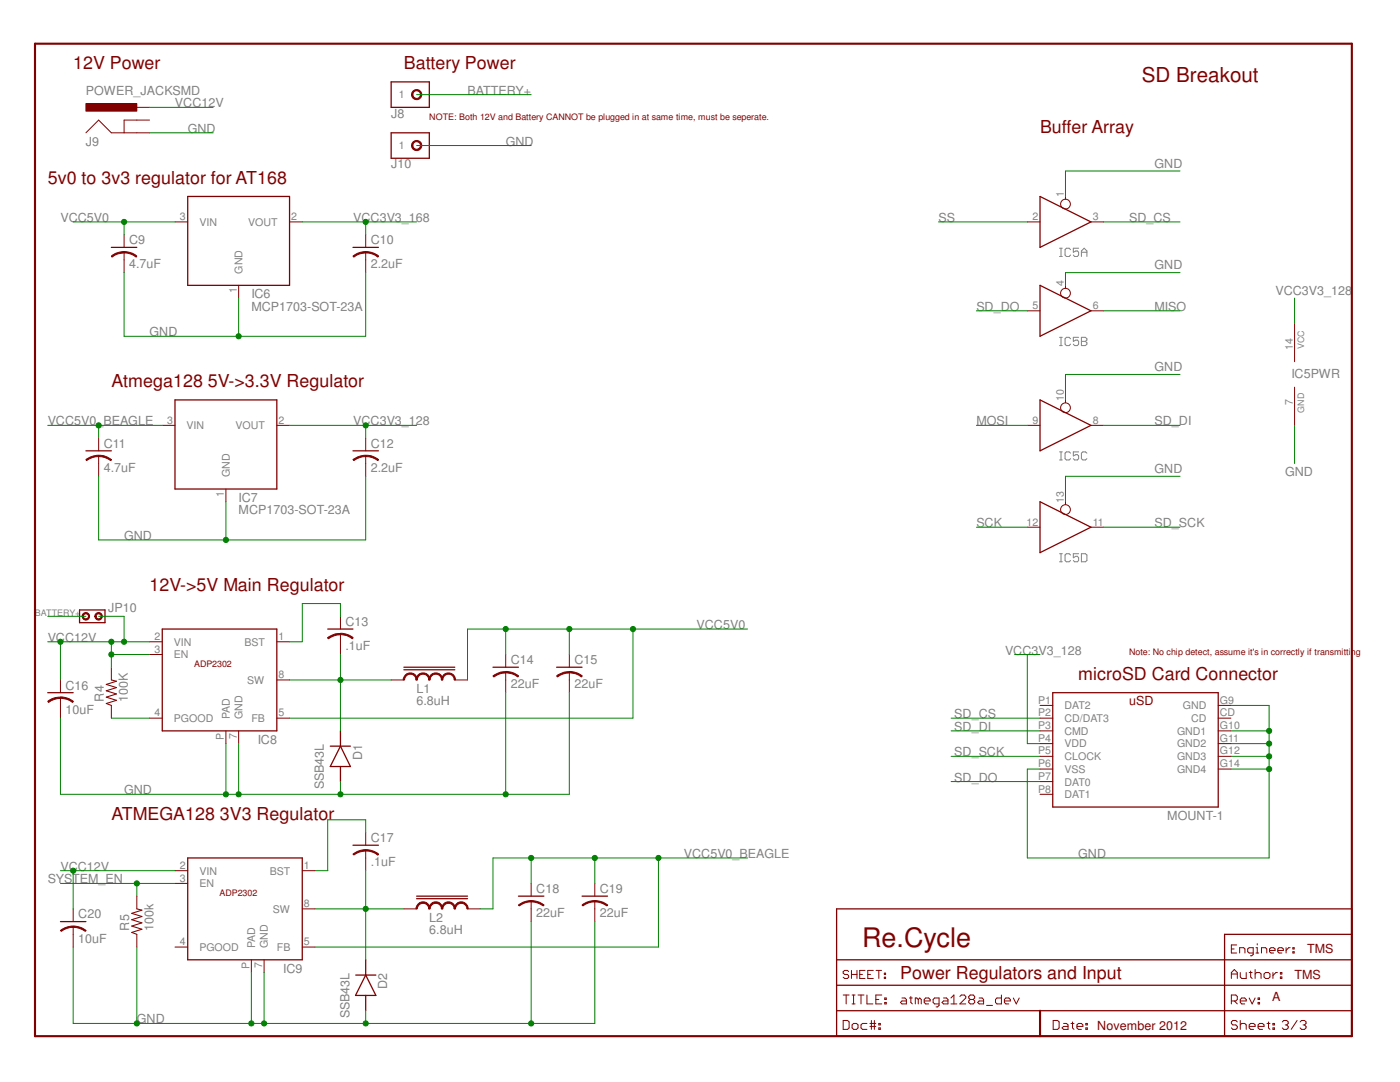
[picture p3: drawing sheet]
<svg xmlns="http://www.w3.org/2000/svg" width="279mm" height="216mm" viewBox="0 0 279 216" stroke-linecap="round" stroke-linejoin="round" font-family="sans-serif">
<g fill="none" stroke="#808080" stroke-width=".2">
<path d="M211.5 51.2h.5M211.5 49.5h.5M211.8 49.5v1.7M213.7 49.8l-.3-.3h-.6l-.2 .3v1.1l.2 .3h.6l.3-.3M215.3 49.5h-1.1v.8l.5-.2h.3l.3 .2v.6l-.3 .3h-.5l-.3-.3M215.8 51.2v-1.1l.6-.6 .5 .6v1.1M215.8 50.3h1.1M211.5 69h.5M211.5 67.3h.5M211.8 67.3v1.7M213.7 67.6l-.3-.3h-.6l-.2 .3v1.1l.2 .3h.6l.3-.3M215.3 67.3h-1.1v.8l.5-.2h.3l.3 .2v.6l-.3 .3h-.5l-.3-.3"/>
<path d="M215.8 67.3h.8l.3 .3v.3l-.3 .2 .3 .3v.3l-.3 .3h-.8zM215.8 68.1h.8M211.5 91.8h.5M211.5 90.2h.5M211.8 90.2v1.6M213.7 90.4l-.3-.2h-.6l-.2 .2v1.1l.2 .3h.6l.3-.3M215.3 90.2h-1.1v.8l.5-.3h.3l.3 .3v.5l-.3 .3h-.5l-.3-.3M216.9 90.4l-.3-.2h-.5l-.3 .2v1.1l.3 .3h.5l.3-.3M211.5 112.1h.5M211.5 110.5h.5M211.8 110.5v1.6M213.7 110.7l-.3-.2h-.6l-.2 .2v1.1l.2 .3h.6l.3-.3"/>
<path d="M215.3 110.5h-1.1v.8l.5-.3h.3l.3 .3v.5l-.3 .3h-.5l-.3-.3M215.8 110.5h.8l.3 .2v1.1l-.3 .3h-.8z"/>
</g>
<path d="M17.1 20.7h10.2v1.5h-10.2z" fill-rule="evenodd" fill="#800000"/>
<g fill="none" stroke="#800000" stroke-width=".2">
<path d="M17.1 20.7h10.2v1.5h-10.2zM17.1 26.5l2.6-2.5 2.5 2.5h7.6M27.3 21.4h2.5M29.8 24h-5v2.5M29.8 128.1h2.6M29.8 130.6h2.6M55.2 128.1h2.6M55.2 135.7h2.6M29.8 143.3h2.6M45.1 145.8v2.6M47.6 145.8v2.6M55.2 143.3h2.6"/>
<path d="M27.3 178.8v2.6M34.9 173.7h2.6M34.9 176.3h2.6M60.3 173.7h2.6M73 169.7v1.5M27.3 186.4v2.6M34.9 189h2.6M50.2 191.5v2.6M52.7 191.5v2.6M60.3 189h2.6M60.3 181.4h2.6M168.3 198.5h1.2"/>
<path d="M168.9 198.5v1.8M169.4 193.9l-.3-.3h-.5l-.3 .3v.3l.3 .2h.5l.3 .3v.3l-.3 .2h-.5l-.3-.2M169.9 194.4h1.1M169.9 193.6v1.6M170.1 198.5h.5M170.3 198.5v1.8M171 193.6v1.6M171.2 198.5h1.2M171.6 194.4h.5M171.8 198.5v1.8M172.6 193.6h-1v1.6h1M173 198.5v1.8h1.2"/>
<path d="M173.2 194.4h.5M174.3 193.6h-1.1v1.6h1.1M174.8 199.4h.6M174.8 193.6h1.1M175.4 193.6v1.6M176 198.5h-1.2v1.8h1.2M176.5 195h.2v.2h-.2zM176.5 194.2h.2v.2h-.2zM176.6 199.1h.3v.3h-.3zM180 199.1h.6l.3 .3v.9h-.9l-.3-.3 .3-.3h.9M181.5 199.1h.6M181.8 198.8v1.2l.3 .3"/>
<path d="M183.3 199.4l-.3-.3h-.3v1.2M183.3 199.4v.9M183.3 199.4l.3-.3 .3 .3v.9M184.4 199.7h1.2v-.3l-.3-.3h-.6l-.3 .3v.6l.3 .3h.6M188.3 199.1h.6l.3 .3v.9h-.9l-.3-.3 .3-.3h.9M189.8 199.1l.6-.6v1.8M191.6 198.8l.3-.3h.5l.3 .3v.3l-1.1 1.2h1.1M193.6 199.4l-.3-.3v-.3l.3-.3h.6l.3 .3v.3l-.3 .3M193.6 199.4l-.3 .3v.3l.3 .3h.6l.3-.3v-.3l-.3-.3M193.6 199.4h.6M195.4 199.1h.6l.3 .3v.9h-.9l-.3-.3 .3-.3h.9M199.9 198.5v1.8h-.9l-.3-.3v-.6l.3-.3h.9"/>
<path d="M200.4 199.7h1.2v-.3l-.3-.3h-.6l-.3 .3v.6l.3 .3h.6M202.2 199.1l.6 1.2 .6-1.2M245.7 195.2v-1.1l.6-.6 .6 .6v1.1M245.7 199.7h.9l.3-.3v-.6l-.3-.3h-.9v1.8M245.7 194.4h1.2M245.7 189.4h.6M246.3 199.7l.6 .6M246.8 188.6h-1.1v1.6h1.1M247.4 190.2v-1.1h.8l.3 .3v.8M247.5 194.1v.8l.3 .3h.9v-1.1M247.5 199.7h1.2v-.3l-.3-.3h-.6l-.3 .3v.6l.3 .3h.6M249.3 199.1l.6 1.2 .6-1.2"/>
<path d="M249.3 194.1h.6M249.6 193.8v1.1l.3 .3M250.1 190.2h-.8l-.3-.3v-.5l.3-.3h.8v1.4l-.3 .2h-.2M250.5 193.5v1.7M250.5 194.4l.3-.3h.6l.3 .3v.8M250.7 190.2h.5M250.7 189.1h.2v1.1M250.9 188.3v.3M251.1 199.1h.3v.3h-.3zM251.8 190.2v-1.1h.8l.2 .3v.8M252.6 194.1h.6l.2 .3v.5l-.2 .3h-.6l-.3-.3v-.5zM253.4 189.7h1.1v-.3l-.3-.3h-.5l-.3 .3v.5l.3 .3h.5"/>
<path d="M254 194.1v1.1M254.9 194.1h-.3l-.6 .5M255 189.7h1.1v-.3l-.3-.3h-.5l-.3 .3v.5l.3 .3h.5M255.5 194.1h.3v.3h-.3zM255.5 194.9h.3v.3h-.3zM256.7 189.1v1.1M257.5 189.1h-.3l-.5 .6M258 189.9h.3v.3h-.3zM258 189.1h.3v.3h-.3zM168.3 203.6h.9l.3 .3v1.2l-.3 .3h-.9zM170.1 204.5l.2-.3h.6l.3 .3v.6l-.3 .3h-.6l-.2-.3zM170.1 200.3h.5"/>
<path d="M173 204.2h-.9l-.3 .3v.6l.3 .3h.9M173.6 204.2h1.2M173.6 204.8h1.2M173.9 203.6v1.8M174.5 203.6v1.8M175.4 205.1h.3v.3h-.3zM175.4 204.2h.3v.3h-.3zM176.6 200h.3v.3h-.3zM187.4 200.3h-.9l-.3-.3v-.6l.3-.3h.9v1.5l-.3 .3h-.3M189.8 200.3h1.2M196.9 200.6h1.2M210.2 203.6h.9l.3 .3v1.2l-.3 .3h-.9z"/>
<path d="M212.3 204.2h.6l.2 .3v.9h-.8l-.3-.3 .3-.3h.8M213.7 204.2h.6M214 203.9v1.2l.3 .3M214.9 204.8h1.2v-.3l-.3-.3h-.6l-.3 .3v.6l.3 .3h.6M216.7 205.1h.3v.3h-.3zM216.7 204.2h.3v.3h-.3zM246.9 203.9l-.3-.3h-.6l-.3 .3v.3l.3 .3h.6l.3 .3v.3l-.3 .3h-.6l-.3-.3M247.5 204.5l.3-.3h.6l.3 .3v.9M247.5 203.6v1.8M249.3 204.8h1.2v-.3l-.3-.3h-.6l-.3 .3v.6l.3 .3h.6M251.1 204.8h1.2v-.3l-.3-.3h-.6l-.3 .3v.6l.3 .3h.6M251.1 200h.3v.3h-.3z"/>
<path d="M252.9 204.2h.5M253.2 203.9v1.2l.2 .3M254 205.1h.3v.3h-.3zM254 204.2h.3v.3h-.3zM255.9 203.9l.3-.3h.6l.3 .3v.3l-.3 .3M256.5 204.5h.3M256.8 204.5l.3 .3v.3l-.3 .3h-.6l-.3-.3M258.9 203.6l-1.2 1.8M259.5 203.9l.3-.3h.5l.3 .3v.3l-.3 .3M260.1 204.5h.2M260.3 204.5l.3 .3v.3l-.3 .3h-.5l-.3-.3"/>
</g>
<path d="M7 8.7h262.8v198.1h-262.8zM207.6 201.7v5.1" fill="none" stroke="#800000" stroke-width=".42"/>
<path d="M32.4 125.5h22.8v20.3h-22.8zM37.5 171.2h22.8v20.3h-22.8zM70.4 168.7h5.1M167 181.4h102.8v25.4h-102.8zM167 196.6h102.8M167 191.5h102.8M269.8 186.4h-25.4v20.4M167 201.7h102.8" fill="none" stroke="#800000" stroke-width=".25"/>
<path d="M27.3 181.4l1 .2-2 .6 2 .7-2 .6 2 .6-2 .7 2 .6-2 .7 1 .3" fill="none" stroke="#800000" stroke-width=".21"/>
<path d="M73 169.5a4 4 0 0 1 2.6 .9l-.2 .2a3.6 3.6 0 0 0-2.4-.8z" fill-rule="evenodd" fill="#800000"/>
<path d="M73 169.5a4 4 0 0 1 2.6 .9l-.2 .2a3.6 3.6 0 0 0-2.4-.8z" fill="none" stroke="#800000" stroke-width=".2"/>
<path d="M70.4 170.4a3.9 3.9 0 0 1 2.6-.9v.3a4.1 4.1 0 0 0-2.4 .8z" fill-rule="evenodd" fill="#800000"/>
<path d="M67.9 126.5v1.6M70.4 170.4a3.9 3.9 0 0 1 2.6-.9v.3a4.1 4.1 0 0 0-2.4 .8zM73 166.1v2.6M73 171.2v2.5" fill="none" stroke="#800000" stroke-width=".2"/>
<path d="M65.4 125.5h5" fill="none" stroke="#800000" stroke-width=".25"/>
<path d="M67.9 126.4a4 4 0 0 1 2.6 .9l-.2 .2a3.6 3.6 0 0 0-2.4-.9z" fill-rule="evenodd" fill="#800000"/>
<path d="M67.9 126.4a4 4 0 0 1 2.6 .9l-.2 .2a3.6 3.6 0 0 0-2.4-.9z" fill="none" stroke="#800000" stroke-width=".2"/>
<path d="M65.4 127.3a4.3 4.3 0 0 1 2.5-.9v.3a4.1 4.1 0 0 0-2.4 .8z" fill-rule="evenodd" fill="#800000"/>
<path d="M65.4 127.3a4.3 4.3 0 0 1 2.5-.9v.3a4.1 4.1 0 0 0-2.4 .8zM67.9 123v2.5M67.9 128.1v2.5M78.1 135.7h2.5M90.8 135.7h2.5" fill="none" stroke="#800000" stroke-width=".2"/>
<path d="M86 134.7a1.38 1.38 0 0 1 1.5-.3 1.38 1.38 0 0 1 .8 1.3h-.2a1.14 1.14 0 0 0-1.1-1.2 1.14 1.14 0 0 0-1.2 1.2h-.2v-.3z" fill-rule="evenodd" fill="#800000"/>
<path d="M86 134.7a1.38 1.38 0 0 1 1.5-.3 1.38 1.38 0 0 1 .8 1.3h-.2a1.14 1.14 0 0 0-1.1-1.2 1.14 1.14 0 0 0-1.2 1.2h-.2v-.3z" fill="none" stroke="#800000" stroke-width=".2"/>
<path d="M88.5 134.7a1.39 1.39 0 0 1 1.5-.3 1.39 1.39 0 0 1 .9 1.3h-.3a1.14 1.14 0 0 0-1.1-1.2 1.14 1.14 0 0 0-1.2 1.2h-.2v-.3z" fill-rule="evenodd" fill="#800000"/>
<path d="M88.5 134.7a1.39 1.39 0 0 1 1.5-.3 1.39 1.39 0 0 1 .9 1.3h-.3a1.14 1.14 0 0 0-1.1-1.2 1.14 1.14 0 0 0-1.2 1.2h-.2v-.3z" fill="none" stroke="#800000" stroke-width=".2"/>
<path d="M83.4 134.7a1.38 1.38 0 0 1 1.6-.3 1.38 1.38 0 0 1 .8 1.3h-.2a1.14 1.14 0 0 0-1.2-1.2 1.14 1.14 0 0 0-1.1 1.2h-.3v-.3z" fill-rule="evenodd" fill="#800000"/>
<path d="M83.4 134.7a1.38 1.38 0 0 1 1.6-.3 1.38 1.38 0 0 1 .8 1.3h-.2a1.14 1.14 0 0 0-1.2-1.2 1.14 1.14 0 0 0-1.1 1.2h-.3v-.3z" fill="none" stroke="#800000" stroke-width=".2"/>
<path d="M80.9 134.7a1.38 1.38 0 0 1 1.5-.3 1.38 1.38 0 0 1 .9 1.3h-.3a1.14 1.14 0 0 0-1.1-1.2 1.14 1.14 0 0 0-1.2 1.2h-.2v-.3z" fill-rule="evenodd" fill="#800000"/>
<path d="M80.9 134.7a1.38 1.38 0 0 1 1.5-.3 1.38 1.38 0 0 1 .9 1.3h-.3a1.14 1.14 0 0 0-1.1-1.2 1.14 1.14 0 0 0-1.2 1.2h-.2v-.3zM80.6 181.4h2.5M93.3 181.4h2.5" fill="none" stroke="#800000" stroke-width=".2"/>
<path d="M80.6 133.6h10.2M80.6 133.1h10.2" fill="none" stroke="#800000" stroke-width=".25"/>
<path d="M88.5 180.4a1.37 1.37 0 0 1 1.5-.4 1.37 1.37 0 0 1 .9 1.4h-.3a1.14 1.14 0 0 0-1.1-1.2 1.14 1.14 0 0 0-1.2 1.2h-.2v-.3z" fill-rule="evenodd" fill="#800000"/>
<path d="M88.5 180.4a1.37 1.37 0 0 1 1.5-.4 1.37 1.37 0 0 1 .9 1.4h-.3a1.14 1.14 0 0 0-1.1-1.2 1.14 1.14 0 0 0-1.2 1.2h-.2v-.3z" fill="none" stroke="#800000" stroke-width=".2"/>
<path d="M91.1 180.4a1.37 1.37 0 0 1 1.5-.4 1.37 1.37 0 0 1 .8 1.4h-.2a1.14 1.14 0 0 0-1.2-1.2 1.14 1.14 0 0 0-1.1 1.2h-.3v-.3z" fill-rule="evenodd" fill="#800000"/>
<path d="M91.1 180.4a1.37 1.37 0 0 1 1.5-.4 1.37 1.37 0 0 1 .8 1.4h-.2a1.14 1.14 0 0 0-1.2-1.2 1.14 1.14 0 0 0-1.1 1.2h-.3v-.3z" fill="none" stroke="#800000" stroke-width=".2"/>
<path d="M86 180.4a1.36 1.36 0 0 1 1.5-.4 1.36 1.36 0 0 1 .8 1.4h-.2a1.14 1.14 0 0 0-1.1-1.2 1.14 1.14 0 0 0-1.2 1.2h-.2v-.3z" fill-rule="evenodd" fill="#800000"/>
<path d="M86 180.4a1.36 1.36 0 0 1 1.5-.4 1.36 1.36 0 0 1 .8 1.4h-.2a1.14 1.14 0 0 0-1.1-1.2 1.14 1.14 0 0 0-1.2 1.2h-.2v-.3z" fill="none" stroke="#800000" stroke-width=".2"/>
<path d="M83.4 180.4a1.36 1.36 0 0 1 1.6-.4 1.36 1.36 0 0 1 .8 1.4h-.2a1.14 1.14 0 0 0-1.2-1.2 1.14 1.14 0 0 0-1.1 1.2h-.3v-.3z" fill-rule="evenodd" fill="#800000"/>
<path d="M113.6 134.2v1.5M83.4 180.4a1.36 1.36 0 0 1 1.6-.4 1.36 1.36 0 0 1 .8 1.4h-.2a1.14 1.14 0 0 0-1.2-1.2 1.14 1.14 0 0 0-1.1 1.2h-.3v-.3z" fill="none" stroke="#800000" stroke-width=".2"/>
<path d="M111.1 133.1h5.1M65.9 148.9h4M67.9 145.8v3.1M67.9 153v3M67.9 148.9l2 4.1h-4zM83.1 179.3h10.2M83.1 178.8h10.2M71 194.6h4M73 191.5v3.1M73 198.6v3.1M73 194.6l2 4h-4z" fill="none" stroke="#800000" stroke-width=".25"/>
<path d="M113.6 134a4.2 4.2 0 0 1 2.6 .9l-.2 .2a3.8 3.8 0 0 0-2.4-.9z" fill-rule="evenodd" fill="#800000"/>
<path d="M113.6 134a4.2 4.2 0 0 1 2.6 .9l-.2 .2a3.8 3.8 0 0 0-2.4-.9z" fill="none" stroke="#800000" stroke-width=".2"/>
<path d="M111.1 134.9a4.3 4.3 0 0 1 2.5-.9v.3a3.9 3.9 0 0 0-2.3 .8z" fill-rule="evenodd" fill="#800000"/>
<path d="M100.9 134.2v1.5M111.1 134.9a4.3 4.3 0 0 1 2.5-.9v.3a3.9 3.9 0 0 0-2.3 .8zM113.6 130.6v2.5M113.6 135.7v2.5" fill="none" stroke="#800000" stroke-width=".2"/>
<path d="M98.4 133.1h5.1" fill="none" stroke="#800000" stroke-width=".25"/>
<path d="M100.9 134a4 4 0 0 1 2.6 .9l-.2 .2a3.8 3.8 0 0 0-2.4-.9z" fill-rule="evenodd" fill="#800000"/>
<path d="M100.9 134a4 4 0 0 1 2.6 .9l-.2 .2a3.8 3.8 0 0 0-2.4-.9z" fill="none" stroke="#800000" stroke-width=".2"/>
<path d="M98.4 134.9a4.3 4.3 0 0 1 2.5-.9v.3a3.9 3.9 0 0 0-2.3 .8z" fill-rule="evenodd" fill="#800000"/>
<path d="M98.4 134.9a4.3 4.3 0 0 1 2.5-.9v.3a3.9 3.9 0 0 0-2.3 .8zM100.9 130.6v2.5M100.9 135.7v2.5M106 179.8v1.6" fill="none" stroke="#800000" stroke-width=".2"/>
<path d="M103.5 178.8h5" fill="none" stroke="#800000" stroke-width=".25"/>
<path d="M106 179.7a4.2 4.2 0 0 1 2.6 .9l-.2 .2a4.1 4.1 0 0 0-2.4-.8z" fill-rule="evenodd" fill="#800000"/>
<path d="M106 179.7a4.2 4.2 0 0 1 2.6 .9l-.2 .2a4.1 4.1 0 0 0-2.4-.8z" fill="none" stroke="#800000" stroke-width=".2"/>
<path d="M103.5 180.6a3.9 3.9 0 0 1 2.5-.9v.3a3.9 3.9 0 0 0-2.4 .8z" fill-rule="evenodd" fill="#800000"/>
<path d="M106 176.3v2.5M118.7 179.8v1.6M103.5 180.6a3.9 3.9 0 0 1 2.5-.9v.3a3.9 3.9 0 0 0-2.4 .8zM106 181.4v2.5" fill="none" stroke="#800000" stroke-width=".2"/>
<path d="M116.2 178.8h5" fill="none" stroke="#800000" stroke-width=".25"/>
<path d="M118.7 179.7a4.2 4.2 0 0 1 2.6 .9l-.2 .2a4.1 4.1 0 0 0-2.4-.8z" fill-rule="evenodd" fill="#800000"/>
<path d="M118.7 179.7a4.2 4.2 0 0 1 2.6 .9l-.2 .2a4.1 4.1 0 0 0-2.4-.8z" fill="none" stroke="#800000" stroke-width=".2"/>
<path d="M116.2 180.6a3.9 3.9 0 0 1 2.5-.9v.3a3.9 3.9 0 0 0-2.4 .8z" fill-rule="evenodd" fill="#800000"/>
<path d="M24.8 50.3v1.6M34.9 44.3h2.6M47.6 56.9v2.6M57.8 44.3h2.5M118.7 176.3v2.5M116.2 180.6a3.9 3.9 0 0 1 2.5-.9v.3a3.9 3.9 0 0 0-2.4 .8zM118.7 181.4v2.5" fill="none" stroke="#800000" stroke-width=".2"/>
<path d="M37.5 39.2h20.3v17.7h-20.3zM22.2 49.4h5.1" fill="none" stroke="#800000" stroke-width=".25"/>
<path d="M24.8 50.2a4 4 0 0 1 2.5 .9l-.1 .2a3.8 3.8 0 0 0-2.4-.8z" fill-rule="evenodd" fill="#800000"/>
<path d="M24.8 50.2a4 4 0 0 1 2.5 .9l-.1 .2a3.8 3.8 0 0 0-2.4-.8z" fill="none" stroke="#800000" stroke-width=".2"/>
<path d="M22.2 51.1a3.6 3.6 0 0 1 2.6-.9v.3a3.8 3.8 0 0 0-2.4 .8z" fill-rule="evenodd" fill="#800000"/>
<path d="M22.2 51.1a3.6 3.6 0 0 1 2.6-.9v.3a3.8 3.8 0 0 0-2.4 .8zM24.8 46.8v2.6M24.8 51.9v2.5M73 50.3v1.6" fill="none" stroke="#800000" stroke-width=".2"/>
<path d="M70.4 49.4h5.1" fill="none" stroke="#800000" stroke-width=".25"/>
<path d="M73 50.2a4 4 0 0 1 2.6 .9l-.2 .2a3.6 3.6 0 0 0-2.4-.8z" fill-rule="evenodd" fill="#800000"/>
<path d="M73 50.2a4 4 0 0 1 2.6 .9l-.2 .2a3.6 3.6 0 0 0-2.4-.8z" fill="none" stroke="#800000" stroke-width=".2"/>
<path d="M70.4 51.1a3.9 3.9 0 0 1 2.6-.9v.3a3.8 3.8 0 0 0-2.4 .8z" fill-rule="evenodd" fill="#800000"/>
<g fill="none" stroke="#800000" stroke-width=".2">
<path d="M212.6 39.2v.6M70.4 51.1a3.9 3.9 0 0 1 2.6-.9v.3a3.8 3.8 0 0 0-2.4 .8zM73 46.8v2.6M73 51.9v2.5M205 44.3h2.6M212.6 56.9v.6M217.7 44.3h2.6M205 62h2.6M212.6 79.8v.5M217.7 62h2.6M258.4 64.6v7.6M258.4 77.3v7.6"/>
<path d="M205 84.9h2.6M217.7 84.9h2.6M205 105.2h2.6M212.6 100.1v.6M217.7 105.2h2.6M12.1 139.2v1.6M22.2 133.1v2.6M22.2 140.8v2.5M207.6 140.8h2.5M207.6 143.3h2.5M207.6 145.8h2.5M207.6 148.4h2.5"/>
<path d="M207.6 150.9h2.5M207.6 153.5h2.5M207.6 156h2.5M207.6 158.5h2.5M243.1 140.8h2.6M243.1 143.3h2.6M243.1 145.8h2.6M243.1 148.4h2.6M243.1 150.9h2.6M243.1 153.5h2.6"/>
<circle cx="212.6" cy="40.7" r=".98"/>
<circle cx="212.6" cy="58.5" r=".98"/>
<circle cx="212.6" cy="81.4" r=".98"/>
<circle cx="212.6" cy="101.7" r=".98"/>
</g>
<path d="M207.6 39.2l10.1 5.1-10.1 5.1zM207.6 56.9l10.1 5.1-10.1 5.1zM207.6 79.8l10.1 5.1-10.1 5.1zM207.6 100.1l10.1 5.1-10.1 5.1zM9.5 138.2h5.1M210.1 138.2h33v22.8h-33z" fill="none" stroke="#800000" stroke-width=".25"/>
<path d="M22.2 135.7l1 .2-2 .7 2 .6-2 .6 2 .7-2 .6 2 .6-2 .7 1 .4" fill="none" stroke="#800000" stroke-width=".21"/>
<path d="M12.1 139.1a4.2 4.2 0 0 1 2.5 .9l-.1 .2a3.8 3.8 0 0 0-2.4-.9z" fill-rule="evenodd" fill="#800000"/>
<path d="M12.1 139.1a4.2 4.2 0 0 1 2.5 .9l-.1 .2a3.8 3.8 0 0 0-2.4-.9z" fill="none" stroke="#800000" stroke-width=".2"/>
<path d="M9.5 140a3.6 3.6 0 0 1 2.6-.9v.3a3.9 3.9 0 0 0-2.4 .8z" fill-rule="evenodd" fill="#800000"/>
<path d="M9.5 140a3.6 3.6 0 0 1 2.6-.9v.3a3.9 3.9 0 0 0-2.4 .8zM12.1 135.7v2.5M12.1 140.8v2.5M14.6 184.9v1.5" fill="none" stroke="#800000" stroke-width=".2"/>
<path d="M12.1 183.9h5" fill="none" stroke="#800000" stroke-width=".25"/>
<path d="M14.6 184.8a4.2 4.2 0 0 1 2.6 .9l-.2 .1a4.1 4.1 0 0 0-2.4-.8z" fill-rule="evenodd" fill="#800000"/>
<path d="M14.6 184.8a4.2 4.2 0 0 1 2.6 .9l-.2 .1a4.1 4.1 0 0 0-2.4-.8z" fill="none" stroke="#800000" stroke-width=".2"/>
<path d="M12.1 185.7a3.9 3.9 0 0 1 2.5-.9v.2a3.9 3.9 0 0 0-2.4 .8z" fill-rule="evenodd" fill="#800000"/>
<path d="M19.7 91v1.5M32.4 84.9h2.5M45.1 97.6v2.5M55.2 84.9h2.6M12.1 185.7a3.9 3.9 0 0 1 2.5-.9v.2a3.9 3.9 0 0 0-2.4 .8zM14.6 181.4v2.5M14.6 186.4v2.6" fill="none" stroke="#800000" stroke-width=".2"/>
<path d="M34.9 79.8h20.3v17.8h-20.3zM17.1 90h5.1" fill="none" stroke="#800000" stroke-width=".25"/>
<path d="M19.7 90.8a3.6 3.6 0 0 1 2.6 .9l-.2 .2a4.1 4.1 0 0 0-2.4-.8z" fill-rule="evenodd" fill="#800000"/>
<path d="M19.7 90.8a3.6 3.6 0 0 1 2.6 .9l-.2 .2a4.1 4.1 0 0 0-2.4-.8z" fill="none" stroke="#800000" stroke-width=".2"/>
<path d="M17.1 91.7a4.3 4.3 0 0 1 2.6-.9v.3a4.1 4.1 0 0 0-2.4 .8z" fill-rule="evenodd" fill="#800000"/>
<path d="M17.1 91.7a4.3 4.3 0 0 1 2.6-.9v.3a4.1 4.1 0 0 0-2.4 .8zM19.7 87.4v2.6M19.7 92.5v2.5M73 91v1.5" fill="none" stroke="#800000" stroke-width=".2"/>
<path d="M70.4 90h5.1" fill="none" stroke="#800000" stroke-width=".25"/>
<path d="M73 90.8a3.5 3.5 0 0 1 2.6 .9l-.2 .2a3.9 3.9 0 0 0-2.4-.8z" fill-rule="evenodd" fill="#800000"/>
<path d="M73 90.8a3.5 3.5 0 0 1 2.6 .9l-.2 .2a3.9 3.9 0 0 0-2.4-.8z" fill="none" stroke="#800000" stroke-width=".2"/>
<path d="M70.4 91.7a4.3 4.3 0 0 1 2.6-.9v.3a4.1 4.1 0 0 0-2.4 .8z" fill-rule="evenodd" fill="#800000"/>
<path d="M70.4 91.7a4.3 4.3 0 0 1 2.6-.9v.3a4.1 4.1 0 0 0-2.4 .8zM73 87.4v2.6M73 92.5v2.5" fill="none" stroke="#800000" stroke-width=".2"/>
<path d="M15.9 121.7h5.1v2.5h-5.1z" fill="none" stroke="#800000" stroke-width=".25"/>
<path d="M16.5 122.6a.75 .75 0 0 1 1.2-.2 .75 .75 0 0 1-.3 1.2 .75 .75 0 0 1-1-.6h.2a.52 .52 0 0 1 .8-.5 .52 .52 0 0 1 .1 .8 .52 .52 0 0 1-.8-.1l-.1-.2h-.2z" fill-rule="evenodd" fill="#800000"/>
<path d="M16.5 122.6a.75 .75 0 0 1 1.2-.2 .75 .75 0 0 1-.3 1.2 .75 .75 0 0 1-1-.6h.2a.52 .52 0 0 1 .8-.5 .52 .52 0 0 1 .1 .8 .52 .52 0 0 1-.8-.1l-.1-.2h-.2z" fill="none" stroke="#800000" stroke-width=".2"/>
<path d="M19 122.6a.75 .75 0 0 1 1.2-.2 .75 .75 0 0 1-.2 1.2 .75 .75 0 0 1-1.1-.6h.3a.52 .52 0 0 1 .7-.5 .52 .52 0 0 1 .2 .8 .52 .52 0 0 1-.9-.1v-.2h-.3z" fill-rule="evenodd" fill="#800000"/>
<path d="M19 122.6a.75 .75 0 0 1 1.2-.2 .75 .75 0 0 1-.2 1.2 .75 .75 0 0 1-1.1-.6h.3a.52 .52 0 0 1 .7-.5 .52 .52 0 0 1 .2 .8 .52 .52 0 0 1-.9-.1v-.2h-.3z" fill="none" stroke="#800000" stroke-width=".2"/>
<path d="M78.1 16.3h7.6v5.1h-7.6z" fill="none" stroke="#800000" stroke-width=".25"/>
<path d="M82.5 18.1a1.03 1.03 0 0 1 1.6 .3 1.03 1.03 0 0 1-.7 1.5 1.03 1.03 0 0 1-1.3-1h.3a.77 .77 0 0 1 1-.8 .77 .77 0 0 1 .3 1.2 .77 .77 0 0 1-1.2-.1l-.1-.3h-.3z" fill-rule="evenodd" fill="#800000"/>
<path d="M82.5 18.1a1.03 1.03 0 0 1 1.6 .3 1.03 1.03 0 0 1-.7 1.5 1.03 1.03 0 0 1-1.3-1h.3a.77 .77 0 0 1 1-.8 .77 .77 0 0 1 .3 1.2 .77 .77 0 0 1-1.2-.1l-.1-.3h-.3z" fill="none" stroke="#800000" stroke-width=".2"/>
<path d="M78.1 26.5h7.6v5.1h-7.6z" fill="none" stroke="#800000" stroke-width=".25"/>
<path d="M82.5 28.3a1.03 1.03 0 0 1 1.6 .3 1.03 1.03 0 0 1-.7 1.4 1.03 1.03 0 0 1-1.3-1h.3a.77 .77 0 0 1 1-.7 .77 .77 0 0 1 .3 1.2 .77 .77 0 0 1-1.2-.2l-.1-.3h-.3z" fill-rule="evenodd" fill="#800000"/>
<path d="M82.5 28.3a1.03 1.03 0 0 1 1.6 .3 1.03 1.03 0 0 1-.7 1.4 1.03 1.03 0 0 1-1.3-1h.3a.77 .77 0 0 1 1-.7 .77 .77 0 0 1 .3 1.2 .77 .77 0 0 1-1.2-.2l-.1-.3h-.3z" fill="none" stroke="#800000" stroke-width=".2"/>
<path d="M27.3 189v15.2h25.4M50.2 194.1v10.1" fill="none" stroke="#008000" stroke-width=".2"/>
<circle cx="50.2" cy="204.2" r=".51" fill="#008000"/>
<g fill="none" stroke="#008000" stroke-width=".2">
<path d="M52.7 194.1v10.1h20.3"/>
<circle cx="50.2" cy="204.2" r=".51"/>
</g>
<circle cx="52.7" cy="204.2" r=".51" fill="#008000"/>
<g fill="none" stroke="#008000" stroke-width=".2">
<path d="M73 201.7v2.5h45.7"/>
<circle cx="52.7" cy="204.2" r=".51"/>
</g>
<circle cx="73" cy="204.2" r=".51" fill="#008000"/>
<g fill="none" stroke="#008000" stroke-width=".2">
<path d="M106 183.9v20.3"/>
<circle cx="73" cy="204.2" r=".51"/>
</g>
<circle cx="106" cy="204.2" r=".51" fill="#008000"/>
<g fill="none" stroke="#008000" stroke-width=".2">
<path d="M14.6 189v15.2h12.7M118.7 183.9v20.3"/>
<circle cx="106" cy="204.2" r=".51"/>
</g>
<circle cx="27.3" cy="204.2" r=".51" fill="#008000"/>
<g fill="none" stroke="#008000" stroke-width=".2">
<path d="M45.1 148.4v10.1h2.5"/>
<circle cx="27.3" cy="204.2" r=".51"/>
</g>
<circle cx="45.1" cy="158.5" r=".51" fill="#008000"/>
<g fill="none" stroke="#008000" stroke-width=".2">
<path d="M47.6 148.4v10.1"/>
<circle cx="45.1" cy="158.5" r=".51"/>
</g>
<circle cx="47.6" cy="158.5" r=".51" fill="#008000"/>
<g fill="none" stroke="#008000" stroke-width=".2">
<path d="M47.6 158.5h53.3M67.9 156v2.5"/>
<circle cx="47.6" cy="158.5" r=".51"/>
</g>
<circle cx="67.9" cy="158.5" r=".51" fill="#008000"/>
<g fill="none" stroke="#008000" stroke-width=".2">
<path d="M100.9 138.2v20.3"/>
<circle cx="67.9" cy="158.5" r=".51"/>
</g>
<circle cx="100.9" cy="158.5" r=".51" fill="#008000"/>
<g fill="none" stroke="#008000" stroke-width=".2">
<path d="M24.8 54.4v12.7h48.2v-12.7M47.6 59.5v7.6M113.6 138.2v20.3h-12.7M12.1 143.3v15.2h33"/>
<circle cx="100.9" cy="158.5" r=".51"/>
</g>
<circle cx="47.6" cy="67.1" r=".51" fill="#008000"/>
<g fill="none" stroke="#008000" stroke-width=".2">
<path d="M235.5 34.1h-22.9v5.1M235.5 54.4h-22.9v2.5M235.5 74.7h-22.9v5.1M235.5 95h-22.9v5.1M258.4 84.9v7.6M245.7 148.4h7.6v22.8h-48.3v-17.7h2.6M245.7 150.9h7.6"/>
<circle cx="47.6" cy="67.1" r=".51"/>
</g>
<circle cx="253.3" cy="150.9" r=".51" fill="#008000"/>
<g fill="none" stroke="#008000" stroke-width=".2">
<path d="M245.7 153.5h7.6"/>
<circle cx="253.3" cy="150.9" r=".51"/>
</g>
<circle cx="253.3" cy="153.5" r=".51" fill="#008000"/>
<g fill="none" stroke="#008000" stroke-width=".2">
<path d="M245.7 145.8h7.6v2.6"/>
<circle cx="253.3" cy="153.5" r=".51"/>
</g>
<circle cx="253.3" cy="148.4" r=".51" fill="#008000"/>
<g fill="none" stroke="#008000" stroke-width=".2">
<path d="M245.7 140.8h7.6v5"/>
<circle cx="253.3" cy="148.4" r=".51"/>
</g>
<circle cx="253.3" cy="145.8" r=".51" fill="#008000"/>
<g fill="none" stroke="#008000" stroke-width=".2">
<path d="M29.8 26.5h12.7M19.7 95v12.7h53.3v-12.7M45.1 100.1v7.6"/>
<circle cx="253.3" cy="145.8" r=".51"/>
</g>
<circle cx="45.1" cy="107.7" r=".51" fill="#008000"/>
<g fill="none" stroke="#008000" stroke-width=".2">
<path d="M83.1 29h22.9M12.1 176.3h22.8M27.3 176.3v2.5"/>
<circle cx="45.1" cy="107.7" r=".51"/>
</g>
<circle cx="27.3" cy="176.3" r=".51" fill="#008000"/>
<g fill="none" stroke="#008000" stroke-width=".2">
<path d="M73 166.1v-2.5h-7.6v10.1h-2.5M73 173.7v7.7M62.9 181.4h17.7"/>
<circle cx="27.3" cy="176.3" r=".51"/>
</g>
<circle cx="73" cy="181.4" r=".51" fill="#008000"/>
<g fill="none" stroke="#008000" stroke-width=".2">
<path d="M57.8 135.7h20.3M67.9 130.6v5.1M73 181.4v10.1"/>
<circle cx="73" cy="181.4" r=".51"/>
</g>
<circle cx="67.9" cy="135.7" r=".51" fill="#008000"/>
<g fill="none" stroke="#008000" stroke-width=".2">
<path d="M60.3 44.3h22.8M73 44.3v2.5M67.9 123v-2.6h-7.6v7.7h-2.5M67.9 135.7v10.1"/>
<circle cx="67.9" cy="135.7" r=".51"/>
</g>
<circle cx="73" cy="44.3" r=".51" fill="#008000"/>
<g fill="none" stroke="#008000" stroke-width=".2">
<path d="M29.8 21.4h12.7M187.3 44.3h17.7M220.3 44.3h15.2M194.9 62h10.1M220.3 62h15.2M194.9 84.9h10.1M220.3 84.9h15.2M194.9 105.2h10.1M220.3 105.2h15.2M189.8 143.3h17.8M189.8 156h17.8M189.8 145.8h17.8"/>
<path d="M189.8 150.9h17.8M12.1 173.7h22.8"/>
<circle cx="73" cy="44.3" r=".51"/>
</g>
<circle cx="14.6" cy="173.7" r=".51" fill="#008000"/>
<g fill="none" stroke="#008000" stroke-width=".2">
<path d="M22.2 128.1h7.6M29.8 130.6h-7.6v2.5M14.6 173.7v7.7"/>
<circle cx="14.6" cy="173.7" r=".51"/>
</g>
<circle cx="22.2" cy="130.6" r=".51" fill="#008000"/>
<g fill="none" stroke="#008000" stroke-width=".2">
<path d="M22.2 128.1v2.5"/>
<circle cx="22.2" cy="130.6" r=".51"/>
</g>
<circle cx="22.2" cy="128.1" r=".51" fill="#008000"/>
<g fill="none" stroke="#008000" stroke-width=".2">
<path d="M9.5 128.1h12.7"/>
<circle cx="22.2" cy="128.1" r=".51"/>
</g>
<circle cx="12.1" cy="128.1" r=".51" fill="#008000"/>
<g fill="none" stroke="#008000" stroke-width=".2">
<path d="M12.1 128.1v7.6M19.7 123h5.1v5.1"/>
<circle cx="12.1" cy="128.1" r=".51"/>
</g>
<circle cx="24.8" cy="128.1" r=".51" fill="#008000"/>
<g fill="none" stroke="#008000" stroke-width=".2">
<path d="M57.8 84.9h25.3M73 84.9v2.5M22.2 143.3h7.6"/>
<circle cx="24.8" cy="128.1" r=".51"/>
</g>
<circle cx="73" cy="84.9" r=".51" fill="#008000"/>
<g fill="none" stroke="#008000" stroke-width=".2">
<path d="M83.1 18.9h22.9M258.4 59.5v5.1M9.5 123h7.6M202.5 130.6h5.1M205 130.6v17.8h2.6M106 171.2v5.1M149.2 171.2h-50.8v10.2h-2.6"/>
<circle cx="73" cy="84.9" r=".51"/>
</g>
<circle cx="106" cy="171.2" r=".51" fill="#008000"/>
<g fill="none" stroke="#008000" stroke-width=".2">
<path d="M118.7 171.2v5.1"/>
<circle cx="106" cy="171.2" r=".51"/>
</g>
<circle cx="118.7" cy="171.2" r=".51" fill="#008000"/>
<g fill="none" stroke="#008000" stroke-width=".2">
<path d="M131.4 171.2v17.8h-68.5"/>
<circle cx="118.7" cy="171.2" r=".51"/>
</g>
<circle cx="131.4" cy="171.2" r=".51" fill="#008000"/>
<g fill="none" stroke="#008000" stroke-width=".2">
<path d="M9.5 84.9h22.9M19.7 84.9v2.5"/>
<circle cx="131.4" cy="171.2" r=".51"/>
</g>
<circle cx="19.7" cy="84.9" r=".51" fill="#008000"/>
<g fill="none" stroke="#008000" stroke-width=".2">
<path d="M100.9 125.5v5.1M149.2 125.5h-55.9v10.2"/>
<circle cx="19.7" cy="84.9" r=".51"/>
</g>
<circle cx="100.9" cy="125.5" r=".51" fill="#008000"/>
<g fill="none" stroke="#008000" stroke-width=".2">
<path d="M113.6 125.5v5.1"/>
<circle cx="100.9" cy="125.5" r=".51"/>
</g>
<circle cx="113.6" cy="125.5" r=".51" fill="#008000"/>
<g fill="none" stroke="#008000" stroke-width=".2">
<path d="M126.3 125.5v17.8h-68.5"/>
<circle cx="113.6" cy="125.5" r=".51"/>
</g>
<circle cx="126.3" cy="125.5" r=".51" fill="#008000"/>
<g fill="none" stroke="#008000" stroke-width=".2">
<path d="M14.6 44.3h20.3M24.8 44.3v2.5"/>
<circle cx="126.3" cy="125.5" r=".51"/>
</g>
<circle cx="24.8" cy="44.3" r=".51" fill="#008000"/>
<circle cx="24.8" cy="44.3" r=".51" fill="none" stroke="#008000" stroke-width=".2"/>
<text font-size="5.4" fill="#800000" x="172" y="189">Re.Cycle</text>
<text font-size="4.1" fill="#800000" x="227.9" y="16.3">SD Breakout</text>
<g font-size="3.6" fill="#800000">
<text x="14.6" y="13.8">12V Power</text>
<text x="80.6" y="13.8">Battery Power</text>
<text x="207.6" y="26.5">Buffer Array</text>
<text x="9.5" y="36.7">5v0 to 3v3 regulator for AT168</text>
<text x="22.2" y="77.3">Atmega128 5V-&gt;3.3V Regulator</text>
<text x="29.8" y="117.9">12V-&gt;5V Main Regulator</text>
<text x="215.2" y="135.7">microSD Card Connector</text>
<text x="22.2" y="163.6">ATMEGA128 3V3 Regulator</text>
<text x="179.7" y="195.3">Power Regulators and Input</text>
</g>
<g font-size="2.5" fill="#808080">
<text x="17.1" y="18.9">POWER_JACKSMD</text>
<text x="34.9" y="21.4">VCC12V</text>
<text x="78.1" y="23.5">J8</text>
<text x="93.3" y="18.9">BATTERY+</text>
<text x="17.1" y="29">J9</text>
<text x="37.5" y="26.5">GND</text>
<text x="100.9" y="29">GND</text>
<text x="78.1" y="33.6">J10</text>
<text x="230.4" y="33.5">GND</text>
<text x="12.1" y="44.3">VCC5V0</text>
<text x="70.5" y="44.3">VCC3V3_168</text>
<text x="187.3" y="44.3">SS</text>
<text x="225.3" y="44.3">SD_CS</text>
<text x="25.8" y="53.5">4.7uF</text>
<text x="25.8" y="48.7">C9</text>
<text x="74" y="53.5">2.2uF</text>
<text x="74" y="48.7">C10</text>
<text x="230.4" y="53.8">GND</text>
<text x="50.2" y="59.5">IC6</text>
<text x="254.6" y="58.8">VCC3V3_128</text>
<text x="50.2" y="62">MCP1703-SOT-23A</text>
<text x="194.9" y="62">SD_DO</text>
<text x="230.4" y="62">MISO</text>
<text x="29.8" y="67.1">GND</text>
<text x="230.4" y="74.1">GND</text>
<text x="257.7" y="75.4">IC5PWR</text>
<text x="9.5" y="84.9">VCC5V0_BEAGLE</text>
<text x="20.7" y="89.3">C11</text>
<text x="70.5" y="84.9">VCC3V3_128</text>
<text x="74" y="89.3">C12</text>
<text x="194.9" y="84.9">MOSI</text>
<text x="230.4" y="84.9">SD_DI</text>
<text x="20.7" y="94.1">4.7uF</text>
<text x="74" y="94.1">2.2uF</text>
<text x="230.4" y="94.4">GND</text>
<text x="256.5" y="95">GND</text>
<text x="47.6" y="100.1">IC7</text>
<text x="24.8" y="107.7">GND</text>
<text x="47.6" y="102.7">MCP1703-SOT-23A</text>
<text x="194.9" y="105.2">SCK</text>
<text x="230.4" y="105.2">SD_SCK</text>
<text x="21.6" y="122.2">JP10</text>
<text x="69" y="124.9">C13</text>
<text x="139" y="125.5">VCC5V0</text>
<text x="9.5" y="128.1">VCC12V</text>
<text x="69" y="129.7">.1uF</text>
<text x="200.6" y="130.6">VCC3V3_128</text>
<text x="13.1" y="137.6">C16</text>
<text x="101.9" y="137.3">22uF</text>
<text x="101.9" y="132.5">C14</text>
<text x="114.6" y="137.3">22uF</text>
<text x="114.6" y="132.5">C15</text>
<text x="13.1" y="142.4">10uF</text>
<text x="20.7" y="140" transform="rotate(-90 20.7 140)">R4</text>
<text x="25.5" y="140" transform="rotate(-90 25.5 140)">100K</text>
<text x="83.1" y="140.8">6.8uH</text>
<text x="83.1" y="138.2">L1</text>
<text x="190.5" y="143.3">SD_CS</text>
<text x="51.4" y="148.4">IC8</text>
<text x="190.5" y="145.8">SD_DI</text>
<text x="72.3" y="151.6" transform="rotate(-90 72.3 151.6)">D1</text>
<text x="190.5" y="156">SD_DO</text>
<text x="190.5" y="150.9">SD_SCK</text>
<text x="24.8" y="158.5">GND</text>
<text x="64.6" y="157.5" transform="rotate(-90 64.6 157.5)">SSB43L</text>
<text x="233" y="163.6">MOUNT-1</text>
<text x="12.1" y="173.7">VCC12V</text>
<text x="74" y="172.8">.1uF</text>
<text x="74" y="168">C17</text>
<text x="136.5" y="171.2">VCC5V0_BEAGLE</text>
<text x="215.2" y="171.2">GND</text>
<text x="9.5" y="176.3">SYSTEM_EN</text>
<text x="107" y="178.2">C18</text>
<text x="119.7" y="178.2">C19</text>
<text x="15.6" y="183.3">C20</text>
<text x="25.8" y="185.7" transform="rotate(-90 25.8 185.7)">R5</text>
<text x="30.6" y="185.7" transform="rotate(-90 30.6 185.7)">100k</text>
<text x="85.7" y="183.9">L2</text>
<text x="107" y="183">22uF</text>
<text x="119.7" y="183">22uF</text>
<text x="15.6" y="188.1">10uF</text>
<text x="85.7" y="186.4">6.8uH</text>
<text x="56.5" y="194.1">IC9</text>
<text x="77.3" y="197.3" transform="rotate(-90 77.3 197.3)">D2</text>
<text x="69.7" y="203.2" transform="rotate(-90 69.7 203.2)">SSB43L</text>
<text x="27.3" y="204.2">GND</text>
</g>
<g font-size="2.5" fill="#800000">
<text x="225.3" y="140.8">uSD</text>
<text x="260.9" y="190.2">TMS</text>
<text x="258.4" y="195.3">TMS</text>
<text x="253.9" y="199.8">A</text>
<text x="219" y="205.5">November 2012</text>
</g>
<g font-size="2.1" fill="#808080">
<text x="79.6" y="19.6">1</text>
<text x="79.6" y="29.8">1</text>
<text x="212.3" y="39.4" transform="rotate(-90 212.3 39.4)">1</text>
<text x="35.9" y="43.9">3</text>
<text x="39.8" y="45">VIN</text>
<text x="49.5" y="45">VOUT</text>
<text x="58.1" y="43.9">2</text>
<text x="206" y="43.9">2</text>
<text x="218.1" y="43.9">3</text>
<text x="47.2" y="58.5" transform="rotate(-90 47.2 58.5)">1</text>
<text x="48.4" y="54.6" transform="rotate(-90 48.4 54.6)">GND</text>
<text x="212.3" y="57.1" transform="rotate(-90 212.3 57.1)">4</text>
<text x="206" y="61.7">5</text>
<text x="218.1" y="61.7">6</text>
<text x="258" y="69.8" transform="rotate(-90 258 69.8)">14</text>
<text x="212.3" y="80" transform="rotate(-90 212.3 80)">10</text>
<text x="258" y="80.8" transform="rotate(-90 258 80.8)">7</text>
<text x="33.4" y="84.5">3</text>
<text x="37.3" y="85.6">VIN</text>
<text x="47" y="85.6">VOUT</text>
<text x="55.6" y="84.5">2</text>
<text x="206" y="84.5">9</text>
<text x="218.1" y="84.5">8</text>
<text x="45.8" y="95.2" transform="rotate(-90 45.8 95.2)">GND</text>
<text x="44.7" y="99.1" transform="rotate(-90 44.7 99.1)">1</text>
<text x="212.3" y="100.3" transform="rotate(-90 212.3 100.3)">13</text>
<text x="204.9" y="104.9">12</text>
<text x="218.1" y="104.9">11</text>
<text x="30.8" y="127.7">2</text>
<text x="30.8" y="130.2">3</text>
<text x="34.7" y="128.8">VIN</text>
<text x="34.7" y="131.4">EN</text>
<text x="48.8" y="128.8">BST</text>
<text x="55.6" y="127.7">1</text>
<text x="49.4" y="136.4">SW</text>
<text x="55.6" y="135.3">8</text>
<text x="30.8" y="142.9">4</text>
<text x="45.8" y="143.5" transform="rotate(-90 45.8 143.5)">PAD</text>
<text x="48.4" y="143.5" transform="rotate(-90 48.4 143.5)">GND</text>
<text x="55.6" y="142.9">5</text>
<text x="207.2" y="140.4">P1</text>
<text x="207.2" y="142.9">P2</text>
<text x="212.5" y="141.5">DAT2</text>
<text x="236.1" y="141.5">GND</text>
<text x="243.5" y="140.4">G9</text>
<text x="243.5" y="142.9">CD</text>
<text x="34.7" y="144.1">PGOOD</text>
<text x="44.7" y="147.6" transform="rotate(-90 44.7 147.6)">P</text>
<text x="47.2" y="147.4" transform="rotate(-90 47.2 147.4)">7</text>
<text x="50.2" y="144.1">FB</text>
<text x="207.2" y="145.5">P3</text>
<text x="207.2" y="148">P4</text>
<text x="212.5" y="144.1">CD/DAT3</text>
<text x="212.5" y="146.6">CMD</text>
<text x="212.5" y="149.1">VDD</text>
<text x="234.9" y="146.6">GND1</text>
<text x="234.9" y="149.1">GND2</text>
<text x="237.7" y="144.1">CD</text>
<text x="243.5" y="145.5">G10</text>
<text x="243.5" y="148">G11</text>
<text x="207.2" y="150.5">P5</text>
<text x="207.2" y="153.1">P6</text>
<text x="207.2" y="155.6">P7</text>
<text x="212.5" y="151.7">CLOCK</text>
<text x="212.5" y="154.2">VSS</text>
<text x="234.9" y="151.7">GND3</text>
<text x="234.9" y="154.2">GND4</text>
<text x="243.5" y="150.5">G12</text>
<text x="243.5" y="153.1">G14</text>
<text x="207.2" y="158.2">P8</text>
<text x="212.5" y="156.8">DAT0</text>
<text x="212.5" y="159.3">DAT1</text>
<text x="35.9" y="173.4">2</text>
<text x="60.7" y="173.4">1</text>
<text x="35.9" y="175.9">3</text>
<text x="39.8" y="174.5">VIN</text>
<text x="39.8" y="177">EN</text>
<text x="53.8" y="174.5">BST</text>
<text x="54.4" y="182.1">SW</text>
<text x="60.7" y="181">8</text>
<text x="35.9" y="188.6">4</text>
<text x="39.8" y="189.7">PGOOD</text>
<text x="50.9" y="189.2" transform="rotate(-90 50.9 189.2)">PAD</text>
<text x="53.5" y="189.2" transform="rotate(-90 53.5 189.2)">GND</text>
<text x="55.2" y="189.7">FB</text>
<text x="60.7" y="188.6">5</text>
<text x="49.8" y="193.3" transform="rotate(-90 49.8 193.3)">P</text>
<text x="52.3" y="193.1" transform="rotate(-90 52.3 193.1)">7</text>
</g>
<g font-size="1.8" fill="#800000">
<text x="85.7" y="24">NOTE: Both 12V and Battery CANNOT be plugged in at same time, must be seperate.</text>
<text x="225.3" y="130.6">Note: No chip detect, assume it's in correctly if transmitting</text>
<text x="38.7" y="133.1">ADP2302</text>
<text x="43.8" y="178.8">ADP2302</text>
</g>
<g font-size="1.8" fill="#808080">
<text x="260.3" y="69.6" transform="rotate(-90 260.3 69.6)">VCC</text>
<text x="260.3" y="82.3" transform="rotate(-90 260.3 82.3)">GND</text>
<text x="7" y="123">BATTERY+</text>
</g>
</svg>
